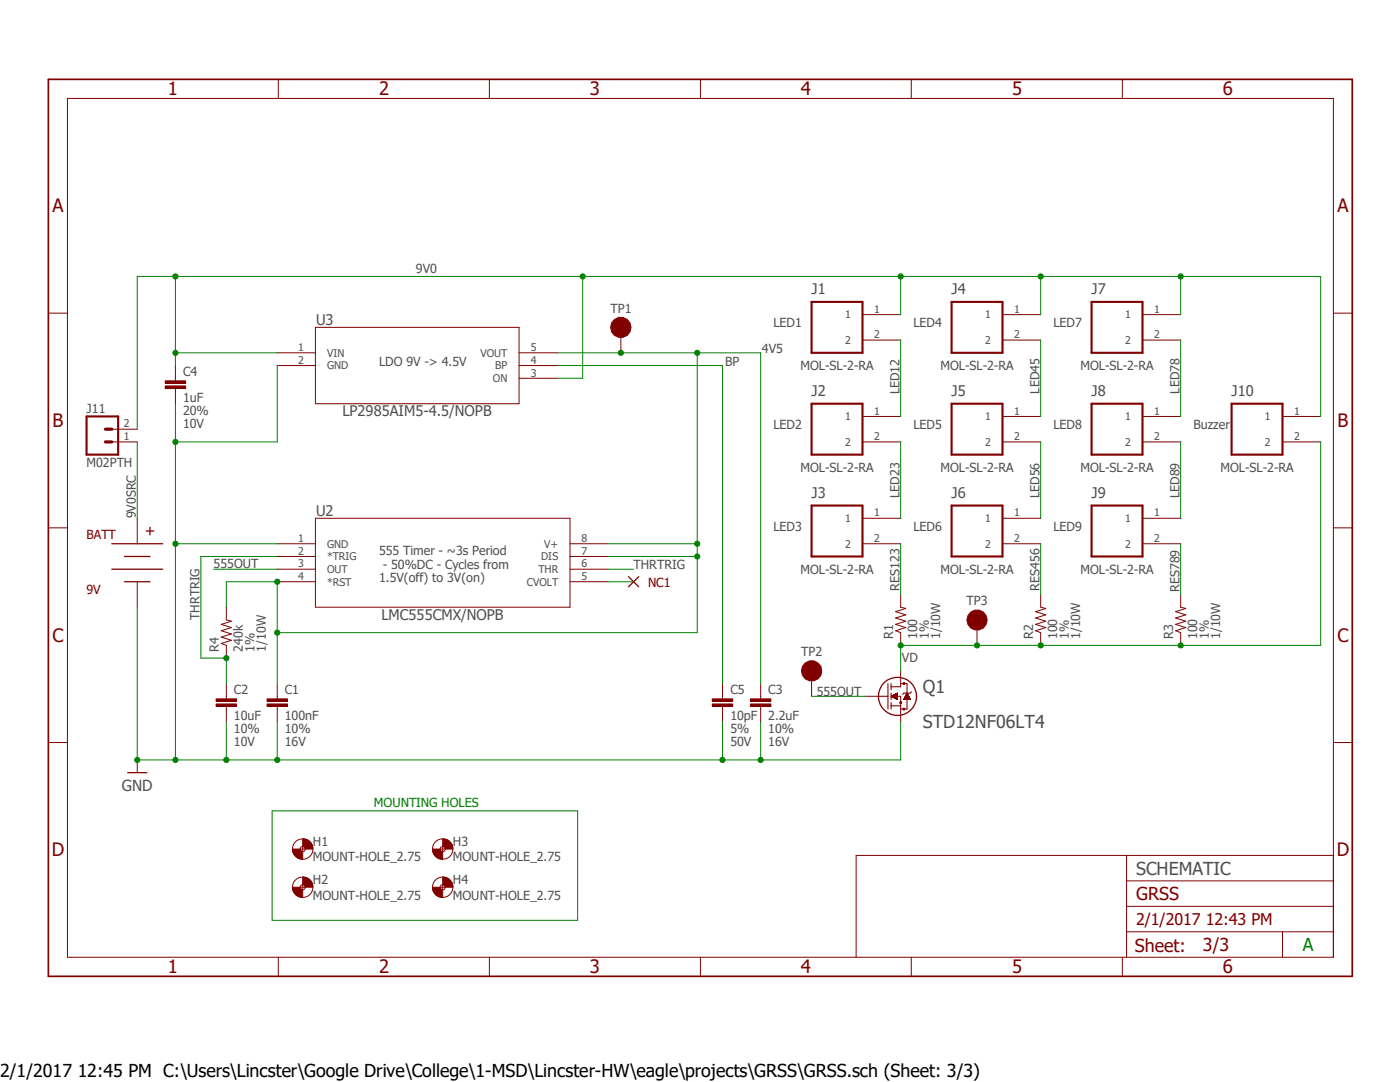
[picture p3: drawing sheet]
<svg xmlns="http://www.w3.org/2000/svg" width="279mm" height="216mm" viewBox="0 0 279 216" stroke-linecap="round" stroke-linejoin="round" font-family="sans-serif">
<path d="M9.1 15.5l261.2 179.9M270.3 15.5l-261.2 179.9" fill="none" stroke="#fff" stroke-width=".2"/>
<path d="M22.3 108.5h10.2M22.3 113.6h10.2M24.8 111h5.1M24.8 116.1h5.1M29.2 106h1.5M29.9 105.2v1.5" fill="none" stroke="#800000" stroke-width=".25"/>
<path d="M27.4 103.4v5.1M27.4 116.1v5.1M179.7 118.6v2.6l1.1 .2-2.1 .6 2.1 .7-2.1 .6 2.1 .7-2.1 .6 2.1 .6-2.1 .7 1 .3v2.6M207.7 118.6v2.6l1 .2-2 .6 2 .7-2 .6 2 .7-2 .6 2 .6-2 .7 1 .3v2.6M235.6 118.6v2.6l1 .2-2 .6 2 .7-2 .6 2 .7-2 .6 2 .6-2 .7 1 .3v2.6M45.2 121.2v2.5l1 .3-2 .6 2 .6-2 .7 2 .6-2 .6 2 .7-2 .6 1 .4v2.5M55.3 138.9v.5M55.3 141v.5" fill="none" stroke="#800000" stroke-width=".2"/>
<path d="M53.3 140.5h4.1v.5h-4.1z" fill-rule="evenodd" fill="#800000"/>
<path d="M53.3 140.5h4.1v.5h-4.1z" fill="none" stroke="#800000" stroke-width=".2"/>
<path d="M53.3 139.4h4.1v.6h-4.1z" fill-rule="evenodd" fill="#800000"/>
<path d="M45.2 138.9v.5M53.3 139.4h4.1v.6h-4.1zM55.3 136.4v2.5M45.2 141v.5M55.3 141.5v2.5" fill="none" stroke="#800000" stroke-width=".2"/>
<path d="M43.1 140.5h4.1v.5h-4.1z" fill-rule="evenodd" fill="#800000"/>
<path d="M43.1 140.5h4.1v.5h-4.1z" fill="none" stroke="#800000" stroke-width=".2"/>
<path d="M43.1 139.4h4.1v.6h-4.1z" fill-rule="evenodd" fill="#800000"/>
<path d="M43.1 139.4h4.1v.6h-4.1zM45.2 136.4v2.5M151.8 138.9v.5M45.2 141.5v2.5M151.8 141v.5" fill="none" stroke="#800000" stroke-width=".2"/>
<path d="M149.8 140.5h4v.5h-4z" fill-rule="evenodd" fill="#800000"/>
<path d="M149.8 140.5h4v.5h-4z" fill="none" stroke="#800000" stroke-width=".2"/>
<path d="M149.8 139.4h4v.6h-4z" fill-rule="evenodd" fill="#800000"/>
<path d="M35 75.5v.5M35 77.5v.5M149.8 139.4h4v.6h-4zM151.8 136.4v2.5M151.8 141.5v2.5" fill="none" stroke="#800000" stroke-width=".2"/>
<path d="M33 77h4v.5h-4z" fill-rule="evenodd" fill="#800000"/>
<path d="M33 77h4v.5h-4z" fill="none" stroke="#800000" stroke-width=".2"/>
<path d="M33 76h4v.5h-4z" fill-rule="evenodd" fill="#800000"/>
<path d="M33 76h4v.5h-4zM35 72.9v2.6M35 78v2.6M144.2 138.9v.5M144.2 141v.5" fill="none" stroke="#800000" stroke-width=".2"/>
<path d="M142.2 140.5h4v.5h-4z" fill-rule="evenodd" fill="#800000"/>
<path d="M142.2 140.5h4v.5h-4z" fill="none" stroke="#800000" stroke-width=".2"/>
<path d="M142.2 139.4h4v.6h-4z" fill-rule="evenodd" fill="#800000"/>
<g fill="none" stroke="#800000" stroke-width=".2">
<path d="M13.5 19.6h252.6v171.4h-252.6zM55.5 15.8v3.8M97.7 15.8v3.8M139.8 15.8v3.8M181.9 15.8v3.8M224 15.8v3.8M9.7 62.5h3.8M55.3 70.4h7.6M55.3 72.9h7.6M62.9 65.3h40.7v15.3h-40.7zM103.6 70.4h7.6M103.6 72.9h7.6"/>
<path d="M103.6 75.5h7.6M123.9 65.3v5.1M172.1 67.9h7.6M172.1 62.8h7.6M200.1 67.9h7.6M200.1 62.8h7.6M228 67.9h7.6M228 62.8h7.6M266.1 62.5h3.8M22.3 88.2h5.1M22.3 85.6h5.1M172.1 88.2h7.6"/>
<path d="M172.1 83.1h7.6M200.1 88.2h7.6M200.1 83.1h7.6M228 88.2h7.6M228 83.1h7.6M255.9 88.2h7.7M255.9 83.1h7.7M9.7 105.3h3.8M55.3 108.5h7.6M55.3 111h7.6M55.3 113.6h7.6M55.3 116.1h7.6"/>
<path d="M62.9 103.4h50.8v17.8h-50.8zM113.7 108.5h7.7M113.7 111h7.7M113.7 113.6h7.7M113.7 116.1h7.7M172.1 108.5h7.6M172.1 103.4h7.6M200.1 108.5h7.6M200.1 103.4h7.6M228 108.5h7.6M228 103.4h7.6M266.1 105.3h3.8"/>
<path d="M142.2 139.4h4v.6h-4zM144.2 136.4v2.5M172.8 138.9h2.5M177.8 138.9h1.3M177.8 138.9l1.3-.6v1.3zM177.9 139h1.2M177.9 138.9h1.2M178 138.9h1.1M178.1 139.1h1M178.1 138.8h1M178.2 138.8h.9M178.2 139.1h.9"/>
<path d="M178.3 138.7h.8M178.3 139.2h.8M178.4 139.2h.7M178.4 138.6h.7M178.5 139.3h.6M178.5 138.6h.6M178.6 138.6h.5M178.6 139.4h.5M178.7 138.5h.4M178.7 139.4h.4M178.8 138.5h.3M178.8 139.4h.3"/>
<path d="M178.9 139.5h.2M178.9 138.4h.2M179 139.5l.2 .1M179 138.3h.2M179.7 133.9v2.5M180.4 139.5h1.2M180.5 139.4h1.1M180.5 139.3h1M180.6 139.2h.9M180.6 139.1h.8M180.7 139h.7M180.7 138.9h.7"/>
<path d="M180.7 138.9h.6M180.8 138.9h.5M180.8 138.8h.5M180.8 138.7h.4M180.8 138.6h.4M180.9 138.6h.3M180.9 138.6h.2M180.9 138.5h.2M181 138.4h.1M181 138.3l.7 1.3h-1.3zM181 138.3h.1M9.7 148.2h3.8"/>
<path d="M27.4 151.6v2.6M144.2 141.5v2.5M179.7 141.5v2.5M266.1 148.2h3.8M224.8 170.7v20.3M224.8 175.8h41.3M266.1 170.7h-95.2v20.3M55.5 191v3.8M97.7 191v3.8M139.8 191v3.8M181.9 191v3.8M224 191v3.8"/>
<path d="M224.8 185.9h41.3M224.8 180.8h41.3M255.9 185.9v5.1"/>
</g>
<path d="M162 60.2h10.1v10.2h-10.1zM189.9 60.2h10.2v10.2h-10.2zM217.8 60.2h10.2v10.2h-10.2zM17.3 83.1h6.3v7.6h-6.3zM162 80.6h10.1v10.1h-10.1zM189.9 80.6h10.2v10.1h-10.2zM217.8 80.6h10.2v10.1h-10.2zM245.8 80.6h10.1v10.1h-10.1zM162 100.9h10.1v10.1h-10.1zM189.9 100.9h10.2v10.1h-10.2zM217.8 100.9h10.2v10.1h-10.2z" fill="none" stroke="#800000" stroke-width=".42"/>
<path d="M21 85.6h1.3M21 88.2h1.3" fill="none" stroke="#800000" stroke-width=".64"/>
<path d="M9.7 15.8h260.2v179h-260.2z" fill="none" stroke="#800000" stroke-width=".34"/>
<path d="M175.3 138.9h1.9M177.2 136.4v5.1M177.8 136.4v1.3M177.8 138.3v1.3M177.8 137h1.9v-.6h1.3v1.9M179.1 138.9h.6v2.6h1.3v-1.9M181.9 138l-.2 .3h-1.3l-.3 .3M177.8 140.2v1.3M177.8 140.8h1.9" fill="none" stroke="#800000" stroke-width=".21"/>
<path d="M180.4 136.4h.1M179.7 140.2h.1M180.4 141.5h.1" fill="none" stroke="#800000" stroke-width=".51"/>
<g fill="none" stroke="#800000" stroke-width=".25">
<path d="M125.4 115.1l2.1 2M127.5 115.1l-2.1 2M25.5 154.2h3.8"/>
<circle cx="179.1" cy="138.9" r="3.8"/>
</g>
<circle cx="123.9" cy="65.3" r="2.04" fill="#800000"/>
<g fill="none" stroke="#800000" stroke-width=".2">
<path d="M162 133.9v5"/>
<circle cx="123.9" cy="65.3" r="2.04"/>
</g>
<circle cx="162" cy="133.9" r="2.04" fill="#800000"/>
<g fill="none" stroke="#800000" stroke-width=".2">
<path d="M195 123.7v5.1"/>
<circle cx="162" cy="133.9" r="2.04"/>
</g>
<circle cx="195" cy="123.7" r="2.03" fill="#800000"/>
<circle cx="195" cy="123.7" r="2.03" fill="none" stroke="#800000" stroke-width=".2"/>
<path d="M60.4 167.4a1.92 1.92 0 0 1 2 2h-1.5a.45 .45 0 0 0-.5-.5z" fill-rule="evenodd" fill="#800000"/>
<path d="M60.4 167.4a1.92 1.92 0 0 1 2 2h-1.5a.45 .45 0 0 0-.5-.5z" fill="none" stroke="#800000" stroke-width=".2"/>
<path d="M58.4 169.4h1.5l.2 .4 .3 .1v1.5a2.05 2.05 0 0 1-2-2z" fill-rule="evenodd" fill="#800000"/>
<g fill="none" stroke="#800000" stroke-width=".2">
<path d="M58.4 169.4h1.5l.2 .4 .3 .1v1.5a2.05 2.05 0 0 1-2-2zM59.9 169.4h1M60.4 168.9v1"/>
<circle cx="60.4" cy="169.4" r="2.04"/>
<circle cx="60.4" cy="169.4" r=".51"/>
</g>
<path d="M60.4 175a1.92 1.92 0 0 1 2 2h-1.5a.45 .45 0 0 0-.5-.5z" fill-rule="evenodd" fill="#800000"/>
<path d="M60.4 175a1.92 1.92 0 0 1 2 2h-1.5a.45 .45 0 0 0-.5-.5z" fill="none" stroke="#800000" stroke-width=".2"/>
<path d="M58.4 177h1.5l.2 .4 .3 .1v1.6a2.05 2.05 0 0 1-2-2.1z" fill-rule="evenodd" fill="#800000"/>
<g fill="none" stroke="#800000" stroke-width=".2">
<path d="M58.4 177h1.5l.2 .4 .3 .1v1.6a2.05 2.05 0 0 1-2-2.1zM59.9 177h1M60.4 176.5v1"/>
<circle cx="60.4" cy="177" r="2.04"/>
<circle cx="60.4" cy="177" r=".51"/>
</g>
<path d="M88.3 167.4a1.97 1.97 0 0 1 2.1 2h-1.5a.5 .5 0 0 0-.6-.5z" fill-rule="evenodd" fill="#800000"/>
<path d="M88.3 167.4a1.97 1.97 0 0 1 2.1 2h-1.5a.5 .5 0 0 0-.6-.5z" fill="none" stroke="#800000" stroke-width=".2"/>
<path d="M86.3 169.4h1.5a.5 .5 0 0 0 .5 .5v1.5a1.99 1.99 0 0 1-2-2z" fill-rule="evenodd" fill="#800000"/>
<g fill="none" stroke="#800000" stroke-width=".2">
<path d="M86.3 169.4h1.5a.5 .5 0 0 0 .5 .5v1.5a1.99 1.99 0 0 1-2-2zM87.8 169.4h1.1M88.3 168.9v1"/>
<circle cx="88.3" cy="169.4" r="2.04"/>
<circle cx="88.3" cy="169.4" r=".51"/>
</g>
<path d="M88.3 175a1.97 1.97 0 0 1 2.1 2h-1.5a.5 .5 0 0 0-.6-.5z" fill-rule="evenodd" fill="#800000"/>
<path d="M88.3 175a1.97 1.97 0 0 1 2.1 2h-1.5a.5 .5 0 0 0-.6-.5z" fill="none" stroke="#800000" stroke-width=".2"/>
<path d="M86.3 177h1.5a.5 .5 0 0 0 .5 .5v1.6a1.99 1.99 0 0 1-2-2.1z" fill-rule="evenodd" fill="#800000"/>
<g fill="none" stroke="#800000" stroke-width=".2">
<path d="M86.3 177h1.5a.5 .5 0 0 0 .5 .5v1.6a1.99 1.99 0 0 1-2-2.1zM87.8 177h1.1M88.3 176.5v1"/>
<circle cx="88.3" cy="177" r="2.04"/>
<circle cx="88.3" cy="177" r=".51"/>
</g>
<path d="M111.2 70.4h40.6v66M139.1 70.4v55.8h-83.8M121.4 111h17.7M45.2 121.2v-5.1h10.1v20.3" fill="none" stroke="#008000" stroke-width=".2"/>
<circle cx="55.3" cy="126.2" r=".51" fill="#008000"/>
<circle cx="55.3" cy="126.2" r=".51" fill="none" stroke="#008000" stroke-width=".2"/>
<circle cx="139.1" cy="111" r=".51" fill="#008000"/>
<circle cx="139.1" cy="111" r=".51" fill="none" stroke="#008000" stroke-width=".2"/>
<circle cx="139.1" cy="70.4" r=".51" fill="#008000"/>
<g fill="none" stroke="#008000" stroke-width=".2">
<path d="M121.4 108.5h17.7"/>
<circle cx="139.1" cy="70.4" r=".51"/>
</g>
<circle cx="139.1" cy="108.5" r=".51" fill="#008000"/>
<circle cx="139.1" cy="108.5" r=".51" fill="none" stroke="#008000" stroke-width=".2"/>
<circle cx="55.3" cy="116.1" r=".51" fill="#008000"/>
<circle cx="55.3" cy="116.1" r=".51" fill="none" stroke="#008000" stroke-width=".2"/>
<circle cx="123.9" cy="70.4" r=".51" fill="#008000"/>
<g fill="none" stroke="#008000" stroke-width=".2">
<path d="M35 55.2v17.7M35 70.4h20.3M111.2 72.9h33v63.5M111.2 75.5h5.1v-20.3h-88.9v30.4"/>
<circle cx="123.9" cy="70.4" r=".51"/>
</g>
<circle cx="35" cy="70.4" r=".51" fill="#008000"/>
<circle cx="35" cy="70.4" r=".51" fill="none" stroke="#008000" stroke-width=".2"/>
<circle cx="35" cy="55.2" r=".51" fill="#008000"/>
<g fill="none" stroke="#008000" stroke-width=".2">
<path d="M263.6 55.2v27.9M179.7 62.8v-7.6h28v7.6"/>
<circle cx="35" cy="55.2" r=".51"/>
</g>
<circle cx="207.7" cy="55.2" r=".51" fill="#008000"/>
<g fill="none" stroke="#008000" stroke-width=".2">
<path d="M207.7 55.2h55.9M235.6 55.2v7.6"/>
<circle cx="207.7" cy="55.2" r=".51"/>
</g>
<circle cx="235.6" cy="55.2" r=".51" fill="#008000"/>
<g fill="none" stroke="#008000" stroke-width=".2">
<path d="M116.3 55.2h63.4"/>
<circle cx="235.6" cy="55.2" r=".51"/>
</g>
<circle cx="116.3" cy="55.2" r=".51" fill="#008000"/>
<circle cx="116.3" cy="55.2" r=".51" fill="none" stroke="#008000" stroke-width=".2"/>
<circle cx="179.7" cy="55.2" r=".51" fill="#008000"/>
<g fill="none" stroke="#008000" stroke-width=".2">
<path d="M35 88.2v63.4M35 108.5h20.3M27.4 121.2v30.4h124.4v-7.6M45.2 144v7.6M55.3 144v7.6M144.2 144v7.6"/>
<circle cx="179.7" cy="55.2" r=".51"/>
</g>
<circle cx="35" cy="108.5" r=".51" fill="#008000"/>
<circle cx="35" cy="108.5" r=".51" fill="none" stroke="#008000" stroke-width=".2"/>
<circle cx="144.2" cy="151.6" r=".51" fill="#008000"/>
<circle cx="144.2" cy="151.6" r=".51" fill="none" stroke="#008000" stroke-width=".2"/>
<circle cx="55.3" cy="151.6" r=".51" fill="#008000"/>
<circle cx="55.3" cy="151.6" r=".51" fill="none" stroke="#008000" stroke-width=".2"/>
<circle cx="45.2" cy="151.6" r=".51" fill="#008000"/>
<circle cx="45.2" cy="151.6" r=".51" fill="none" stroke="#008000" stroke-width=".2"/>
<circle cx="35" cy="151.6" r=".51" fill="#008000"/>
<g fill="none" stroke="#008000" stroke-width=".2">
<path d="M55.3 72.9v15.3h-20.3v-7.6"/>
<circle cx="35" cy="151.6" r=".51"/>
</g>
<circle cx="35" cy="88.2" r=".51" fill="#008000"/>
<g fill="none" stroke="#008000" stroke-width=".2">
<path d="M151.8 151.6h27.9"/>
<circle cx="35" cy="88.2" r=".51"/>
</g>
<circle cx="151.8" cy="151.6" r=".51" fill="#008000"/>
<circle cx="151.8" cy="151.6" r=".51" fill="none" stroke="#008000" stroke-width=".2"/>
<circle cx="27.4" cy="151.6" r=".51" fill="#008000"/>
<g fill="none" stroke="#008000" stroke-width=".2">
<path d="M55.3 111h-15.2v20.3h5.1v5.1M179.7 144v7.6"/>
<circle cx="27.4" cy="151.6" r=".51"/>
</g>
<circle cx="45.2" cy="131.3" r=".51" fill="#008000"/>
<g fill="none" stroke="#008000" stroke-width=".2">
<path d="M263.6 88.2v40.6h-83.9M42.6 113.6h12.7M121.4 113.6h5M162 138.9h10.8"/>
<circle cx="45.2" cy="131.3" r=".51"/>
</g>
<circle cx="235.6" cy="128.8" r=".51" fill="#008000"/>
<circle cx="235.6" cy="128.8" r=".51" fill="none" stroke="#008000" stroke-width=".2"/>
<circle cx="207.7" cy="128.8" r=".51" fill="#008000"/>
<g fill="none" stroke="#008000" stroke-width=".2">
<path d="M179.7 128.8v5.1"/>
<circle cx="207.7" cy="128.8" r=".51"/>
</g>
<circle cx="179.7" cy="128.8" r=".51" fill="#008000"/>
<circle cx="179.7" cy="128.8" r=".51" fill="none" stroke="#008000" stroke-width=".2"/>
<circle cx="195" cy="128.8" r=".51" fill="#008000"/>
<g fill="none" stroke="#008000" stroke-width=".2">
<path d="M179.7 67.9v15.2M207.7 67.9v15.2M235.6 67.9v15.2M27.4 88.2v15.2M179.7 88.2v15.2M207.7 88.2v15.2M235.6 88.2v15.2M121.4 116.1h5M179.7 108.5v10.1M207.7 108.5v10.1M235.6 108.5v10.1M54.3 161.8h61v21.8h-61z"/>
<circle cx="195" cy="128.8" r=".51"/>
</g>
<g font-size="3.7" fill="#800000">
<text x="33.5" y="19">1</text>
<text x="75.6" y="19">2</text>
<text x="117.7" y="19">3</text>
<text x="159.8" y="19">4</text>
<text x="202" y="19">5</text>
<text x="244" y="19">6</text>
<text x="10.5" y="42.4">A</text>
<text x="266.9" y="42.4">A</text>
<text x="10.5" y="85.2">B</text>
<text x="267" y="85.2">B</text>
<text x="10.5" y="128.1">C</text>
<text x="266.9" y="128.1">C</text>
<text x="10.3" y="170.9">D</text>
<text x="266.8" y="170.9">D</text>
<text x="33.5" y="194.2">1</text>
<text x="75.6" y="194.2">2</text>
<text x="117.7" y="194.2">3</text>
<text x="159.8" y="194.2">4</text>
<text x="202" y="194.2">5</text>
<text x="244.1" y="194.2">6</text>
</g>
<g font-size="3.6" fill="#505050">
<text x="184.2" y="138.3">Q1</text>
<text x="184.2" y="145.3">STD12NF06LT4</text>
<text x="226.7" y="174.5">SCHEMATIC</text>
</g>
<g font-size="3.6" fill="#800000">
<text x="226.7" y="179.6">GRSS</text>
<text x="226.5" y="189.9">Sheet:</text>
<text x="240.1" y="189.7">3/3</text>
</g>
<text font-size="3.6" fill="#008000" x="260" y="189.7">A</text>
<text font-size="3.6" x="0" y="214.9">2/1/2017 12:45 PM C:\Users\Lincster\Google Drive\College\1-MSD\Lincster-HW\eagle\projects\GRSS\GRSS.sch (Sheet: 3/3)</text>
<text font-size="3.2" fill="#800000" x="226.7" y="184.7">2/1/2017 12:43 PM</text>
<text font-size="3" fill="#505050" x="24.3" y="157.8">GND</text>
<g font-size="2.9" fill="#505050">
<text x="162" y="58.7">J1</text>
<text x="189.9" y="58.7">J4</text>
<text x="217.8" y="58.7">J7</text>
<text x="63.1" y="64.9">U3</text>
<text x="68.3" y="83.1">LP2985AIM5-4.5/NOPB</text>
<text x="162" y="79">J2</text>
<text x="189.9" y="79">J5</text>
<text x="217.8" y="79">J8</text>
<text x="245.8" y="79">J10</text>
<text x="162" y="99.4">J3</text>
<text x="189.9" y="99.4">J6</text>
<text x="217.8" y="99.4">J9</text>
<text x="63.1" y="102.9">U2</text>
<text x="76.1" y="123.7">LMC555CMX/NOPB</text>
</g>
<g font-size="2.5" fill="#505050">
<text x="83" y="54.4">9V0</text>
<text x="121.8" y="62.4">TP1</text>
<text x="154.3" y="65.3">LED1</text>
<text x="182.3" y="65.3">LED4</text>
<text x="210.2" y="65.3">LED7</text>
<text x="152.1" y="70.4">4V5</text>
<text x="36.5" y="75.1">C4</text>
<text x="75.7" y="72.9">LDO 9V -&gt; 4.5V</text>
<text x="144.7" y="72.9">BP</text>
<text x="159.8" y="73.8">MOL-SL-2-RA</text>
<text x="187.7" y="73.8">MOL-SL-2-RA</text>
<text x="215.6" y="73.8">MOL-SL-2-RA</text>
<text x="17.3" y="82.3">J11</text>
<text x="36.5" y="80.2">1uF</text>
<text x="36.5" y="82.8">20%</text>
<text x="179.5" y="78.7" transform="rotate(-90 179.5 78.7)">LED12</text>
<text x="207.4" y="78.5" transform="rotate(-90 207.4 78.5)">LED45</text>
<text x="235.4" y="78.5" transform="rotate(-90 235.4 78.5)">LED78</text>
<text x="36.5" y="85.4">10V</text>
<text x="154.3" y="85.6">LED2</text>
<text x="182.3" y="85.6">LED5</text>
<text x="210.2" y="85.6">LED8</text>
<text x="238.2" y="85.6">Buzzer</text>
<text x="17.3" y="93.3">M02PTH</text>
<text x="159.8" y="94.2">MOL-SL-2-RA</text>
<text x="187.7" y="94.2">MOL-SL-2-RA</text>
<text x="215.6" y="94.2">MOL-SL-2-RA</text>
<text x="243.6" y="94.2">MOL-SL-2-RA</text>
<text x="179.5" y="99.4" transform="rotate(-90 179.5 99.4)">LED23</text>
<text x="207.4" y="99.4" transform="rotate(-90 207.4 99.4)">LED56</text>
<text x="235.4" y="99.4" transform="rotate(-90 235.4 99.4)">LED89</text>
<text x="27.1" y="103.4" transform="rotate(-90 27.1 103.4)">9V0SRC</text>
<text x="154.3" y="106">LED3</text>
<text x="182.3" y="106">LED6</text>
<text x="210.2" y="106">LED9</text>
<text x="42.6" y="113.3">555OUT</text>
<text x="75.7" y="110.8">555 Timer - ~3s Period</text>
<text x="76.4" y="113.5">- 50%DC - Cycles from</text>
<text x="126.5" y="113.6">THRTRIG</text>
<text x="75.7" y="116.1">1.5V(off) to 3V(on)</text>
<text x="159.8" y="114.5">MOL-SL-2-RA</text>
<text x="179.5" y="117.9" transform="rotate(-90 179.5 117.9)">RES123</text>
<text x="187.7" y="114.5">MOL-SL-2-RA</text>
<text x="207.4" y="117.9" transform="rotate(-90 207.4 117.9)">RES456</text>
<text x="215.6" y="114.5">MOL-SL-2-RA</text>
<text x="235.4" y="118.1" transform="rotate(-90 235.4 118.1)">RES789</text>
<text x="39.8" y="123.7" transform="rotate(-90 39.8 123.7)">THRTRIG</text>
<text x="192.9" y="120.8">TP3</text>
<text x="43.7" y="130.1" transform="rotate(-90 43.7 130.1)">R4</text>
<text x="48.5" y="130.1" transform="rotate(-90 48.5 130.1)">240k</text>
<text x="50.8" y="130.1" transform="rotate(-90 50.8 130.1)">1%</text>
<text x="53" y="130.1" transform="rotate(-90 53 130.1)">1/10W</text>
<text x="159.9" y="130.9">TP2</text>
<text x="178.3" y="127.5" transform="rotate(-90 178.3 127.5)">R1</text>
<text x="183.1" y="127.5" transform="rotate(-90 183.1 127.5)">100</text>
<text x="185.3" y="127.5" transform="rotate(-90 185.3 127.5)">1%</text>
<text x="187.6" y="127.5" transform="rotate(-90 187.6 127.5)">1/10W</text>
<text x="206.2" y="127.5" transform="rotate(-90 206.2 127.5)">R2</text>
<text x="211" y="127.5" transform="rotate(-90 211 127.5)">100</text>
<text x="213.3" y="127.5" transform="rotate(-90 213.3 127.5)">1%</text>
<text x="215.6" y="127.5" transform="rotate(-90 215.6 127.5)">1/10W</text>
<text x="234.1" y="127.5" transform="rotate(-90 234.1 127.5)">R3</text>
<text x="238.9" y="127.5" transform="rotate(-90 238.9 127.5)">100</text>
<text x="241.2" y="127.5" transform="rotate(-90 241.2 127.5)">1%</text>
<text x="243.5" y="127.5" transform="rotate(-90 243.5 127.5)">1/10W</text>
<text x="180" y="132.1">VD</text>
<text x="46.7" y="143.6">10uF</text>
<text x="46.7" y="138.6">C2</text>
<text x="56.9" y="143.6">100nF</text>
<text x="56.9" y="138.6">C1</text>
<text x="145.8" y="143.6">10pF</text>
<text x="145.8" y="138.6">C5</text>
<text x="153.3" y="143.6">2.2uF</text>
<text x="153.3" y="138.6">C3</text>
<text x="163" y="138.9">555OUT</text>
<text x="46.7" y="146.3">10%</text>
<text x="46.7" y="148.8">10V</text>
<text x="56.9" y="146.3">10%</text>
<text x="56.9" y="148.8">16V</text>
<text x="145.8" y="146.3">5%</text>
<text x="145.8" y="148.8">50V</text>
<text x="153.3" y="146.3">10%</text>
<text x="153.3" y="148.8">16V</text>
<text x="62.4" y="171.9">MOUNT-HOLE_2.75</text>
<text x="62.4" y="168.8">H1</text>
<text x="90.4" y="171.9">MOUNT-HOLE_2.75</text>
<text x="90.4" y="168.8">H3</text>
<text x="62.4" y="179.5">MOUNT-HOLE_2.75</text>
<text x="62.4" y="176.4">H2</text>
<text x="90.4" y="179.5">MOUNT-HOLE_2.75</text>
<text x="90.4" y="176.4">H4</text>
</g>
<g font-size="2.5" fill="#800000">
<text x="17.3" y="107.5">BATT</text>
<text x="17.3" y="118.6">9V</text>
<text x="129.3" y="117.1">NC1</text>
</g>
<text font-size="2.5" fill="#008000" x="74.6" y="161">MOUNTING HOLES</text>
<g font-size="2.1" fill="#505050">
<text x="168.7" y="63.5">1</text>
<text x="174.5" y="62.4">1</text>
<text x="196.6" y="63.5">1</text>
<text x="202.4" y="62.4">1</text>
<text x="224.5" y="63.5">1</text>
<text x="230.3" y="62.4">1</text>
<text x="59.5" y="70.1">1</text>
<text x="65.3" y="71.2">VIN</text>
<text x="95.9" y="71.2">VOUT</text>
<text x="105.9" y="70.1">5</text>
<text x="168.7" y="68.6">2</text>
<text x="174.5" y="67.5">2</text>
<text x="196.6" y="68.6">2</text>
<text x="202.4" y="67.5">2</text>
<text x="224.5" y="68.6">2</text>
<text x="230.3" y="67.5">2</text>
<text x="59.5" y="72.6">2</text>
<text x="65.3" y="73.7">GND</text>
<text x="98.4" y="76.2">ON</text>
<text x="98.8" y="73.7">BP</text>
<text x="105.9" y="75.1">3</text>
<text x="105.9" y="72.6">4</text>
<text x="168.7" y="83.9">1</text>
<text x="174.5" y="82.7">1</text>
<text x="196.6" y="83.9">1</text>
<text x="202.4" y="82.7">1</text>
<text x="224.5" y="83.9">1</text>
<text x="230.3" y="82.7">1</text>
<text x="252.4" y="83.9">1</text>
<text x="258.3" y="82.7">1</text>
<text x="24.7" y="87.8">1</text>
<text x="24.7" y="85.3">2</text>
<text x="168.7" y="88.9">2</text>
<text x="174.5" y="87.8">2</text>
<text x="196.6" y="88.9">2</text>
<text x="202.4" y="87.8">2</text>
<text x="224.5" y="88.9">2</text>
<text x="230.3" y="87.8">2</text>
<text x="252.4" y="88.9">2</text>
<text x="258.3" y="87.8">2</text>
<text x="168.7" y="104.2">1</text>
<text x="174.5" y="103">1</text>
<text x="196.6" y="104.2">1</text>
<text x="202.4" y="103">1</text>
<text x="224.5" y="104.2">1</text>
<text x="230.3" y="103">1</text>
<text x="59.5" y="108.1">1</text>
<text x="59.5" y="110.7">2</text>
<text x="59.5" y="113.2">3</text>
<text x="65.3" y="109.3">GND</text>
<text x="65.3" y="111.8">*TRIG</text>
<text x="108" y="111.8">DIS</text>
<text x="108.6" y="109.3">V+</text>
<text x="116.1" y="113.2">6</text>
<text x="116.1" y="110.7">7</text>
<text x="116.1" y="108.1">8</text>
<text x="168.7" y="109.3">2</text>
<text x="174.5" y="108.1">2</text>
<text x="196.6" y="109.3">2</text>
<text x="202.4" y="108.1">2</text>
<text x="224.5" y="109.3">2</text>
<text x="230.3" y="108.1">2</text>
<text x="59.5" y="115.7">4</text>
<text x="65.3" y="114.3">OUT</text>
<text x="65.3" y="116.8">*RST</text>
<text x="105.1" y="116.9">CVOLT</text>
<text x="107.4" y="114.3">THR</text>
<text x="116.1" y="115.7">5</text>
</g>
</svg>
